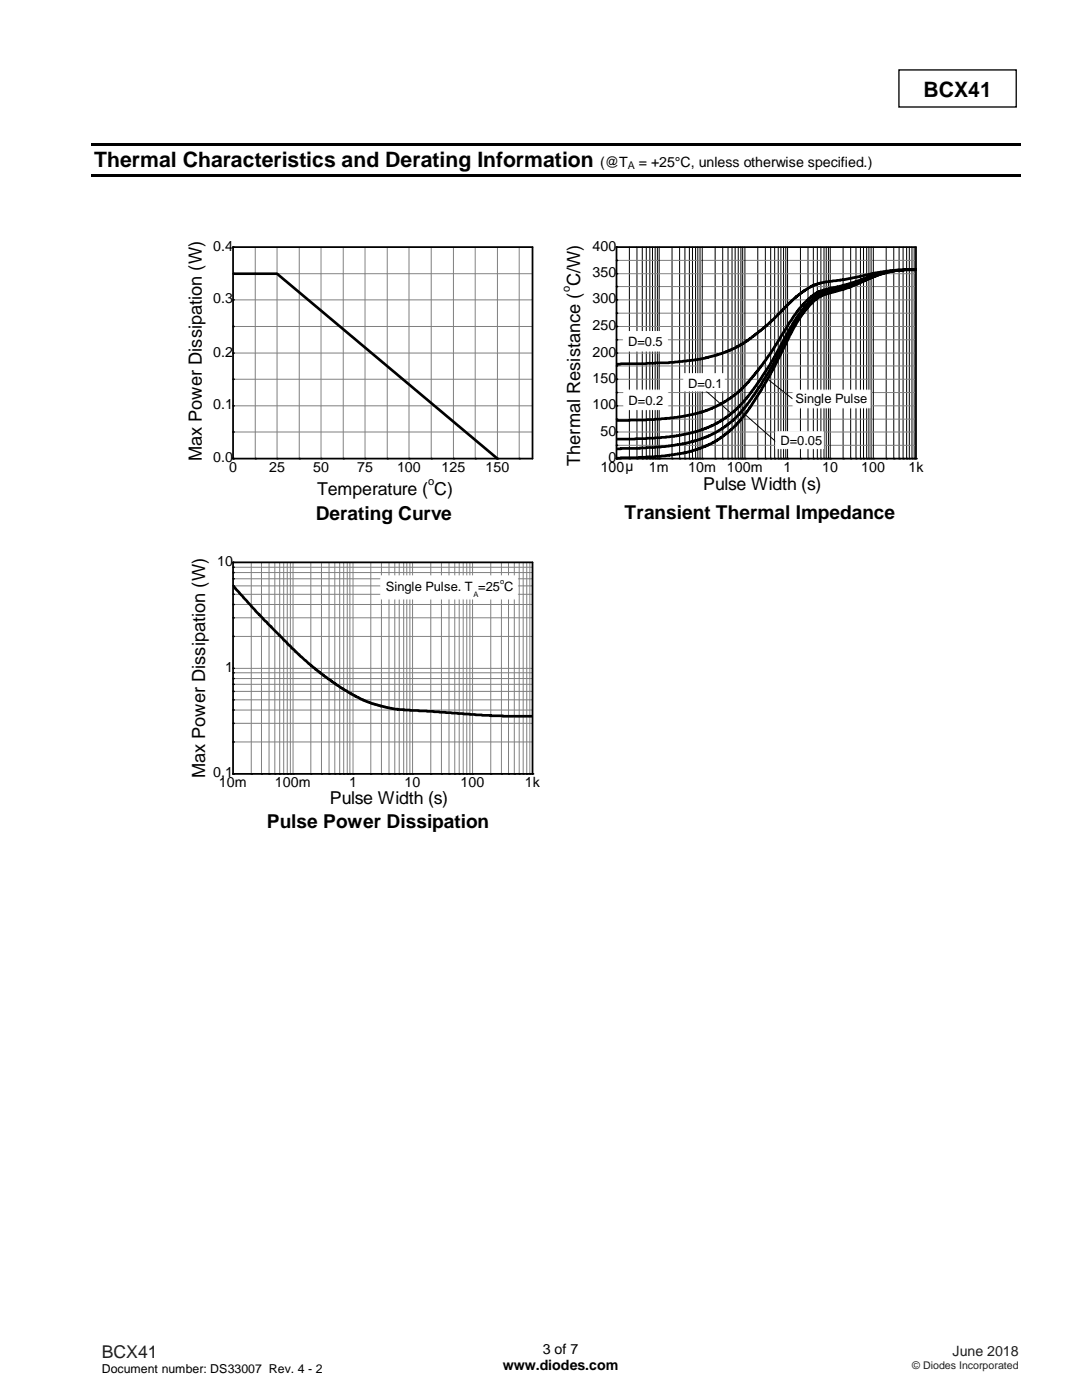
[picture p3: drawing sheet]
<svg xmlns="http://www.w3.org/2000/svg" width="216mm" height="279mm" viewBox="0 0 216 279" stroke-linecap="round" stroke-linejoin="round" font-family="sans-serif">
<path d="M179.4 14h23.4v7.4h-23.4z" fill="none" stroke="#000" stroke-width=".26"/>
<g fill="#000">
<path d="M18.3 28.6h185.4v.5h-185.4z" fill-rule="evenodd"/>
<path d="M18.3 34.7h185.4v.5h-185.4z" fill-rule="evenodd"/>
</g>
<g fill="none" stroke="#808080" stroke-width=".2">
<path d="M46.5 54.6h59.8M46.5 59.8h59.8M50.9 49.3v42.2M55.3 49.3v42.2M59.7 49.3v42.2M64.1 49.3v42.2M68.5 49.3v42.2M72.8 49.3v42.2M77.3 49.3v42.2M81.6 49.3v42.2M86 49.3v42.2M90.5 49.3v42.2"/>
<path d="M94.8 49.3v42.2M99.3 49.3v42.2M103.6 49.3v42.2M123 54.6h59.8M123 59.8h59.8M123 57.2h59.8M123 52h59.8M46.5 75.7h59.8M46.5 65.2h59.8M46.5 70.5h59.8M123 75.7h59.8M123 65.2h59.8"/>
<path d="M123 70.5h59.8M123 78.3h59.8M123 73h59.8M123 67.8h59.8M123 62.5h59.8M46.5 86.2h59.8M46.5 81h59.8M123 86.2h59.8M123 81h59.8M123 88.9h59.8M123 83.7h59.8M46.5 118.6h59.8"/>
<path d="M46.5 116.9h59.8M46.5 115.5h59.8M46.5 114.3h59.8M46.5 113.2h59.8M50.1 112.2v42.2M52.2 112.2v42.2M53.7 112.2v42.2M54.8 112.2v42.2M55.8 112.2v42.2M56.6 112.2v42.2M57.3 112.2v42.2M57.9 112.2v42.2"/>
<path d="M58.5 112.2v42.2M62 112.2v42.2M64.1 112.2v42.2M65.7 112.2v42.2M66.8 112.2v42.2M67.8 112.2v42.2M68.6 112.2v42.2M69.3 112.2v42.2M69.8 112.2v42.2M70.4 112.2v42.2M74 112.2v42.2M76.1 112.2v42.2"/>
<path d="M77.6 112.2v42.2M78.8 112.2v42.2M79.7 112.2v42.2M80.5 112.2v42.2M81.2 112.2v42.2M81.8 112.2v42.2M82.3 112.2v42.2M86 112.2v42.2M88.1 112.2v42.2M89.6 112.2v42.2M90.7 112.2v42.2M91.6 112.2v42.2"/>
<path d="M92.4 112.2v42.2M93.1 112.2v42.2M93.8 112.2v42.2M94.3 112.2v42.2M97.9 112.2v42.2M100.1 112.2v42.2M101.5 112.2v42.2M102.6 112.2v42.2M103.6 112.2v42.2M104.4 112.2v42.2M105.1 112.2v42.2M105.7 112.2v42.2"/>
<path d="M46.5 139.7h59.8M46.5 138h59.8M46.5 136.6h59.8M46.5 135.4h59.8M46.5 134.3h59.8M46.5 127h59.8M46.5 123.3h59.8M46.5 120.6h59.8M46.5 133.4h59.8M46.5 148.1h59.8M46.5 144.4h59.8M46.5 141.7h59.8"/>
</g>
<g fill="none" stroke="#000" stroke-width=".2">
<path d="M125.6 49.3v42.2M127.1 49.3v42.2M128.2 49.3v42.2M129 49.3v42.2M129.7 49.3v42.2M130.2 49.3v42.2M130.7 49.3v42.2M131.2 49.3v42.2M131.5 49.3v42.2M134.1 49.3v42.2M135.6 49.3v42.2M136.7 49.3v42.2"/>
<path d="M137.6 49.3v42.2M138.2 49.3v42.2M138.8 49.3v42.2M139.2 49.3v42.2M139.7 49.3v42.2M140.1 49.3v42.2M142.7 49.3v42.2M144.2 49.3v42.2M145.3 49.3v42.2M146.1 49.3v42.2M146.7 49.3v42.2M147.3 49.3v42.2"/>
<path d="M147.8 49.3v42.2M148.2 49.3v42.2M148.6 49.3v42.2M151.2 49.3v42.2M152.7 49.3v42.2M153.8 49.3v42.2M154.6 49.3v42.2M155.3 49.3v42.2M155.8 49.3v42.2M156.4 49.3v42.2M156.8 49.3v42.2M157.1 49.3v42.2"/>
<path d="M159.7 49.3v42.2M161.2 49.3v42.2M162.3 49.3v42.2M163.1 49.3v42.2M163.8 49.3v42.2M164.4 49.3v42.2M164.9 49.3v42.2M165.3 49.3v42.2M165.7 49.3v42.2M168.2 49.3v42.2M169.7 49.3v42.2M170.8 49.3v42.2"/>
<path d="M171.7 49.3v42.2M172.3 49.3v42.2M172.9 49.3v42.2M173.4 49.3v42.2M173.8 49.3v42.2M174.3 49.3v42.2M176.8 49.3v42.2M178.3 49.3v42.2M179.4 49.3v42.2M180.2 49.3v42.2M180.9 49.3v42.2M181.4 49.3v42.2"/>
<path d="M182 49.3v42.2M182.4 49.3v42.2M139.3 76.7l6.4 5.6M153.4 75.9l4.7 3.7M148.1 82.2l6.7 6"/>
</g>
<path d="M46.5 54.6h8.8l44 36.9M182.9 53.8h-2.6l-3.5 .3-2.6 .4-5.4 1.3-3.9 .4-2.6 .7-1.7 1-1.7 1.2-5.4 5.4-3.7 3-1.7 1.2-1.9 1-3.2 1.2-3.3 .8-5.2 .6-11.5 .4M182.9 53.8l-3.9 .1-2.3 .4-3.6 1-3.3 1.3-5.3 1.2-1.1 .4-1 .6-1.8 1.6-1.5 1.7-1.6 2.3-3.8 6.2-3.1 4.2-2.9 3.2-1.7 1.3-2 1.3-1.9 .9-2.2 .8-4.1 .9-5.2 .5-7.6 .2M182.9 53.8l-3.9 .1-2.5 .5-7 2.6-5.1 1.3-1.6 .7-1.8 1.7-1.7 2.2-1.2 1.7-4.4 8.2-3.7 5.5-1.5 1.7-1.6 1.8-2.7 2-1.1 .6-1.8 .9-2.2 .8-4 .9-6.1 .5-6 .1M182.9 53.8l-3.7 .1-2.7 .5-3 1.1-4 1.7-5.3 1.4-.8 .4-1 .7-1.6 1.7-1.9 2.5-2 3.6-3.2 6.3-3.3 5.2-2.7 3.4-1.5 1.6-2.4 1.8-3 1.5-2 .7-2.5 .6-4.4 .6-8.9 .4M182.9 53.8l-3.7 .1-2.7 .5-2.5 .9-4.5 2.1-5.3 1.5-.8 .3-1 .8-2.2 2.6-1.3 1.8-5.2 10.4-4.1 6.6-2.9 3.7-1.5 1.3-2.2 1.6-3.5 1.6-3.2 .9-4.4 .6-8.9 .3M46.5 116.9l6 6.7 6.5 6.5 2.7 2.4 2.8 2.3 2.5 1.8 3.1 1.9 2.4 1.3 3.1 1 3.8 .8 7.1 .4 11.4 .9h8.5" fill="none" stroke="#000" stroke-width=".53"/>
<g fill="#000">
<circle cx="46.5" cy="54.6" r=".18"/>
<circle cx="46.5" cy="49.3" r=".18"/>
<circle cx="46.5" cy="59.8" r=".18"/>
<circle cx="123" cy="49.3" r=".18"/>
<circle cx="123" cy="59.8" r=".18"/>
<circle cx="123" cy="57.2" r=".18"/>
<circle cx="123" cy="54.6" r=".18"/>
<circle cx="123" cy="52" r=".18"/>
<circle cx="46.5" cy="70.5" r=".18"/>
<circle cx="46.5" cy="75.7" r=".18"/>
<circle cx="46.5" cy="65.2" r=".18"/>
<circle cx="123" cy="62.5" r=".18"/>
<circle cx="123" cy="78.3" r=".18"/>
<circle cx="123" cy="65.2" r=".18"/>
<circle cx="123" cy="75.7" r=".18"/>
<circle cx="123" cy="70.5" r=".18"/>
<circle cx="123" cy="67.8" r=".18"/>
<circle cx="123" cy="73" r=".18"/>
<circle cx="46.5" cy="91.5" r=".18"/>
<circle cx="46.5" cy="86.2" r=".18"/>
<circle cx="46.5" cy="81" r=".18"/>
<circle cx="50.9" cy="91.5" r=".18"/>
<circle cx="55.3" cy="91.5" r=".18"/>
<circle cx="59.7" cy="91.5" r=".18"/>
<circle cx="64.1" cy="91.5" r=".18"/>
<circle cx="68.5" cy="91.5" r=".18"/>
<circle cx="72.8" cy="91.5" r=".18"/>
<circle cx="77.3" cy="91.5" r=".18"/>
<circle cx="81.6" cy="91.5" r=".18"/>
<circle cx="86" cy="91.5" r=".18"/>
<circle cx="90.5" cy="91.5" r=".18"/>
<circle cx="94.8" cy="91.5" r=".18"/>
<circle cx="99.3" cy="91.5" r=".18"/>
<circle cx="103.6" cy="91.5" r=".18"/>
<circle cx="123" cy="81" r=".18"/>
<circle cx="123" cy="91.5" r=".18"/>
<circle cx="123" cy="83.7" r=".18"/>
<circle cx="123" cy="86.2" r=".18"/>
<circle cx="123" cy="88.9" r=".18"/>
<circle cx="125.6" cy="91.5" r=".18"/>
<circle cx="127.1" cy="91.5" r=".18"/>
<circle cx="128.2" cy="91.5" r=".18"/>
<circle cx="129" cy="91.5" r=".18"/>
<circle cx="129.7" cy="91.5" r=".18"/>
<circle cx="130.2" cy="91.5" r=".18"/>
<circle cx="130.7" cy="91.5" r=".18"/>
<circle cx="131.2" cy="91.5" r=".18"/>
<circle cx="131.5" cy="91.5" r=".18"/>
<circle cx="134.1" cy="91.5" r=".18"/>
<circle cx="135.6" cy="91.5" r=".18"/>
<circle cx="136.7" cy="91.5" r=".18"/>
<circle cx="137.6" cy="91.5" r=".18"/>
<circle cx="138.2" cy="91.5" r=".18"/>
<circle cx="138.8" cy="91.5" r=".18"/>
<circle cx="139.2" cy="91.5" r=".18"/>
<circle cx="139.7" cy="91.5" r=".18"/>
<circle cx="140.1" cy="91.5" r=".18"/>
<circle cx="142.7" cy="91.5" r=".18"/>
<circle cx="144.2" cy="91.5" r=".18"/>
<circle cx="145.3" cy="91.5" r=".18"/>
<circle cx="146.1" cy="91.5" r=".18"/>
<circle cx="146.7" cy="91.5" r=".18"/>
<circle cx="147.3" cy="91.5" r=".18"/>
<circle cx="147.8" cy="91.5" r=".18"/>
<circle cx="148.2" cy="91.5" r=".18"/>
<circle cx="148.6" cy="91.5" r=".18"/>
<circle cx="151.2" cy="91.5" r=".18"/>
<circle cx="152.7" cy="91.5" r=".18"/>
<circle cx="153.8" cy="91.5" r=".18"/>
<circle cx="154.6" cy="91.5" r=".18"/>
<circle cx="155.3" cy="91.5" r=".18"/>
<circle cx="155.8" cy="91.5" r=".18"/>
<circle cx="156.4" cy="91.5" r=".18"/>
<circle cx="156.8" cy="91.5" r=".18"/>
<circle cx="157.1" cy="91.5" r=".18"/>
<circle cx="159.7" cy="91.5" r=".18"/>
<circle cx="161.2" cy="91.5" r=".18"/>
<circle cx="162.3" cy="91.5" r=".18"/>
<circle cx="163.1" cy="91.5" r=".18"/>
<circle cx="163.8" cy="91.5" r=".18"/>
<circle cx="164.4" cy="91.5" r=".18"/>
<circle cx="164.9" cy="91.5" r=".18"/>
<circle cx="165.3" cy="91.5" r=".18"/>
<circle cx="165.7" cy="91.5" r=".18"/>
<circle cx="168.2" cy="91.5" r=".18"/>
<circle cx="169.7" cy="91.5" r=".18"/>
<circle cx="170.8" cy="91.5" r=".18"/>
<circle cx="171.7" cy="91.5" r=".18"/>
<circle cx="172.3" cy="91.5" r=".18"/>
<circle cx="172.9" cy="91.5" r=".18"/>
<circle cx="173.4" cy="91.5" r=".18"/>
<circle cx="173.8" cy="91.5" r=".18"/>
<circle cx="174.3" cy="91.5" r=".18"/>
<circle cx="176.8" cy="91.5" r=".18"/>
<circle cx="178.3" cy="91.5" r=".18"/>
<circle cx="179.4" cy="91.5" r=".18"/>
<circle cx="180.2" cy="91.5" r=".18"/>
<circle cx="180.9" cy="91.5" r=".18"/>
<circle cx="181.4" cy="91.5" r=".18"/>
<circle cx="182" cy="91.5" r=".18"/>
<circle cx="182.4" cy="91.5" r=".18"/>
<circle cx="182.8" cy="91.5" r=".18"/>
</g>
<path d="M46.5 49.3h59.8v42.2h-59.8zM123 49.3h59.8v42.2h-59.8z" fill="none" stroke="#000" stroke-width=".35"/>
<path d="M124.4 66.2h8.8v3.9h-8.8z" fill-rule="evenodd" fill="#fff" stroke="#fff" stroke-width=".2"/>
<path d="M125.3 66.7h6.9v2.9h-6.9z" fill-rule="evenodd" fill="#fff"/>
<path d="M124.5 77.9h8.8v3.8h-8.8z" fill-rule="evenodd" fill="#fff" stroke="#fff" stroke-width=".2"/>
<path d="M125.4 78.3h6.9v3h-6.9z" fill-rule="evenodd" fill="#fff"/>
<path d="M136.4 74.6h8.1v3.4h-8.1z" fill-rule="evenodd" fill="#fff" stroke="#fff" stroke-width=".2"/>
<path d="M137.3 75h6.9v2.9h-6.9z" fill-rule="evenodd" fill="#fff"/>
<path d="M158.3 77.9h15.3v3.5h-15.3z" fill-rule="evenodd" fill="#fff" stroke="#fff" stroke-width=".2"/>
<path d="M158.7 78h14.4v2.9h-14.4z" fill-rule="evenodd" fill="#fff"/>
<path d="M154.8 86.2h9.5v3.3h-9.5z" fill-rule="evenodd" fill="#fff" stroke="#fff" stroke-width=".2"/>
<path d="M155.7 86.4h8.4v2.9h-8.4z" fill-rule="evenodd" fill="#fff"/>
<g fill="#000">
<circle cx="46.5" cy="115.5" r=".18"/>
<circle cx="46.5" cy="113.2" r=".18"/>
<circle cx="46.5" cy="118.6" r=".18"/>
<circle cx="46.5" cy="112.2" r=".18"/>
<circle cx="46.5" cy="116.9" r=".18"/>
<circle cx="46.5" cy="114.3" r=".18"/>
<circle cx="46.5" cy="123.3" r=".18"/>
<circle cx="46.5" cy="120.6" r=".18"/>
<circle cx="46.5" cy="133.4" r=".18"/>
<circle cx="46.5" cy="127" r=".18"/>
<circle cx="46.5" cy="139.7" r=".18"/>
<circle cx="46.5" cy="138" r=".18"/>
<circle cx="46.5" cy="136.6" r=".18"/>
<circle cx="46.5" cy="134.3" r=".18"/>
<circle cx="46.5" cy="135.4" r=".18"/>
<circle cx="46.5" cy="148.1" r=".18"/>
<circle cx="46.5" cy="154.4" r=".18"/>
<circle cx="46.5" cy="144.4" r=".18"/>
<circle cx="46.5" cy="141.7" r=".18"/>
<circle cx="50.1" cy="154.4" r=".18"/>
<circle cx="52.2" cy="154.4" r=".18"/>
<circle cx="53.7" cy="154.4" r=".18"/>
<circle cx="54.8" cy="154.4" r=".18"/>
<circle cx="55.8" cy="154.4" r=".18"/>
<circle cx="56.6" cy="154.4" r=".18"/>
<circle cx="57.3" cy="154.4" r=".18"/>
<circle cx="57.9" cy="154.4" r=".18"/>
<circle cx="58.5" cy="154.4" r=".18"/>
<circle cx="62" cy="154.4" r=".18"/>
<circle cx="64.1" cy="154.4" r=".18"/>
<circle cx="65.7" cy="154.4" r=".18"/>
<circle cx="66.8" cy="154.4" r=".18"/>
<circle cx="67.8" cy="154.4" r=".18"/>
<circle cx="68.6" cy="154.4" r=".18"/>
<circle cx="69.3" cy="154.4" r=".18"/>
<circle cx="69.8" cy="154.4" r=".18"/>
<circle cx="70.4" cy="154.4" r=".18"/>
<circle cx="74" cy="154.4" r=".18"/>
<circle cx="76.1" cy="154.4" r=".18"/>
<circle cx="77.6" cy="154.4" r=".18"/>
<circle cx="78.8" cy="154.4" r=".18"/>
<circle cx="79.7" cy="154.4" r=".18"/>
<circle cx="80.5" cy="154.4" r=".18"/>
<circle cx="81.2" cy="154.4" r=".18"/>
<circle cx="81.8" cy="154.4" r=".18"/>
<circle cx="82.3" cy="154.4" r=".18"/>
<circle cx="86" cy="154.4" r=".18"/>
<circle cx="88.1" cy="154.4" r=".18"/>
<circle cx="89.6" cy="154.4" r=".18"/>
<circle cx="90.7" cy="154.4" r=".18"/>
<circle cx="91.6" cy="154.4" r=".18"/>
<circle cx="92.4" cy="154.4" r=".18"/>
<circle cx="93.1" cy="154.4" r=".18"/>
<circle cx="93.8" cy="154.4" r=".18"/>
<circle cx="94.3" cy="154.4" r=".18"/>
<circle cx="97.9" cy="154.4" r=".18"/>
<circle cx="100.1" cy="154.4" r=".18"/>
<circle cx="101.5" cy="154.4" r=".18"/>
<circle cx="102.6" cy="154.4" r=".18"/>
<circle cx="103.6" cy="154.4" r=".18"/>
<circle cx="104.4" cy="154.4" r=".18"/>
<circle cx="105.1" cy="154.4" r=".18"/>
<circle cx="105.7" cy="154.4" r=".18"/>
<circle cx="106.3" cy="154.4" r=".18"/>
</g>
<path d="M46.5 112.2h59.8v42.2h-59.8z" fill="none" stroke="#000" stroke-width=".35"/>
<path d="M76 114.9h27.3v4.6h-27.3z" fill-rule="evenodd" fill="#fff" stroke="#fff" stroke-width=".2"/>
<g fill="#fff">
<path d="M77 115.6h17.5v2.9h-17.5z" fill-rule="evenodd"/>
<path d="M94.5 117.7h.9v1.8h-.9z" fill-rule="evenodd"/>
<path d="M95.4 115.6h4.4v2.9h-4.4z" fill-rule="evenodd"/>
<path d="M99.8 115.2h.8v1.8h-.8z" fill-rule="evenodd"/>
<path d="M100.6 115.6h1.8v2.9h-1.8z" fill-rule="evenodd"/>
<path d="M124.8 92h4.2v4.2h-4.2z" fill-rule="evenodd"/>
</g>
<g font-size="4.2">
<text x="184.3" y="19.3">BCX41</text>
<text x="18.8" y="33.4">Thermal Characteristics and Derating Information</text>
</g>
<g font-size="3.8">
<text x="63" y="103.8">Derating Curve</text>
<text x="124.6" y="103.6">Transient Thermal Impedance</text>
<text x="53.2" y="165.2">Pulse Power Dissipation</text>
</g>
<g font-size="3.6">
<text x="40.3" y="92.1" transform="rotate(-90 40.3 92.1)">Max Power Dissipation (W)</text>
<text x="115.7" y="93" transform="rotate(-90 115.7 93)">Thermal Resistance ( C/W)</text>
<text x="40.9" y="155.3" transform="rotate(-90 40.9 155.3)">Max Power Dissipation (W)</text>
</g>
<g font-size="3.5">
<text x="63.3" y="98.9">Temperature ( C)</text>
<text x="140.3" y="97.7">Pulse Width (s)</text>
<text x="65.8" y="160.5">Pulse Width (s)</text>
</g>
<text font-size="3.5" fill="#231f20" x="20.3" y="270.9">BCX41</text>
<g font-size="2.8">
<text x="119.7" y="33.4">(@T</text>
<text x="127.5" y="33.4">= +25°C, unless otherwise specified.)</text>
<text x="42.5" y="50">0.4</text>
<text x="118.2" y="50">400</text>
<text x="118.2" y="55.3">350</text>
<text x="42.5" y="60.6">0.3</text>
<text x="118.2" y="65.9">250</text>
<text x="118.2" y="60.6">300</text>
<text x="42.5" y="71.2">0.2</text>
<text x="118.2" y="71.2">200</text>
<text x="118.2" y="76.4">150</text>
<text x="42.5" y="81.7">0.1</text>
<text x="118.2" y="81.7">100</text>
<text x="119.8" y="86.9">50</text>
<text x="42.5" y="92.2">0.0</text>
<text x="45.7" y="94.2">0</text>
<text x="53.7" y="94.2">25</text>
<text x="62.5" y="94.2">50</text>
<text x="71.2" y="94.2">75</text>
<text x="79.2" y="94.2">100</text>
<text x="88.1" y="94.2">125</text>
<text x="96.9" y="94.2">150</text>
<text x="119.8" y="94.2">100μ</text>
<text x="121.4" y="92.2">0</text>
<text x="124.8" y="94">µ</text>
<text x="129.5" y="94.2">1m</text>
<text x="137.3" y="94.2">10m</text>
<text x="145" y="94.2">100m</text>
<text x="156.4" y="94.2">1</text>
<text x="164.1" y="94.2">10</text>
<text x="171.9" y="94.2">100</text>
<text x="181.3" y="94.2">1k</text>
<text x="43.3" y="112.9">10</text>
<text x="44.9" y="134.1">1</text>
<text x="42.5" y="155.2">0.1</text>
<text x="43.7" y="157.1">10m</text>
<text x="54.8" y="157.1">100m</text>
<text x="69.6" y="157.1">1</text>
<text x="80.7" y="157.1">10</text>
<text x="91.9" y="157.1">100</text>
<text x="104.8" y="157.1">1k</text>
<text x="100.3" y="273.5">www.diodes.com</text>
<text x="108.3" y="270.2">3 of 7</text>
</g>
<text font-size="2.8" fill="#231f20" x="190.1" y="270.6">June 2018</text>
<g font-size="2.6">
<text x="125.3" y="69">D=0.5</text>
<text x="137.3" y="77.4">D=0.1</text>
<text x="125.4" y="80.7">D=0.2</text>
<text x="158.7" y="80.4">Single Pulse</text>
<text x="155.7" y="88.8">D=0.05</text>
<text x="77" y="118">Single Pulse. T</text>
<text x="95.4" y="118">=25</text>
<text x="100.6" y="118">C</text>
</g>
<text font-size="2.5" x="20.3" y="274">Document number: DS33007 Rev. 4 - 2</text>
<g font-size="2.2">
<text x="113.7" y="58.3" transform="rotate(-90 113.7 58.3)">o</text>
<text x="85.4" y="96.8">o</text>
</g>
<text font-size="2.1" x="125.3" y="33.7">A</text>
<text font-size="2.1" fill="#231f20" x="182" y="273.2">© Diodes Incorporated</text>
<g font-size="1.5">
<text x="94.5" y="119">A</text>
<text x="99.8" y="116.6">o</text>
</g>
</svg>
